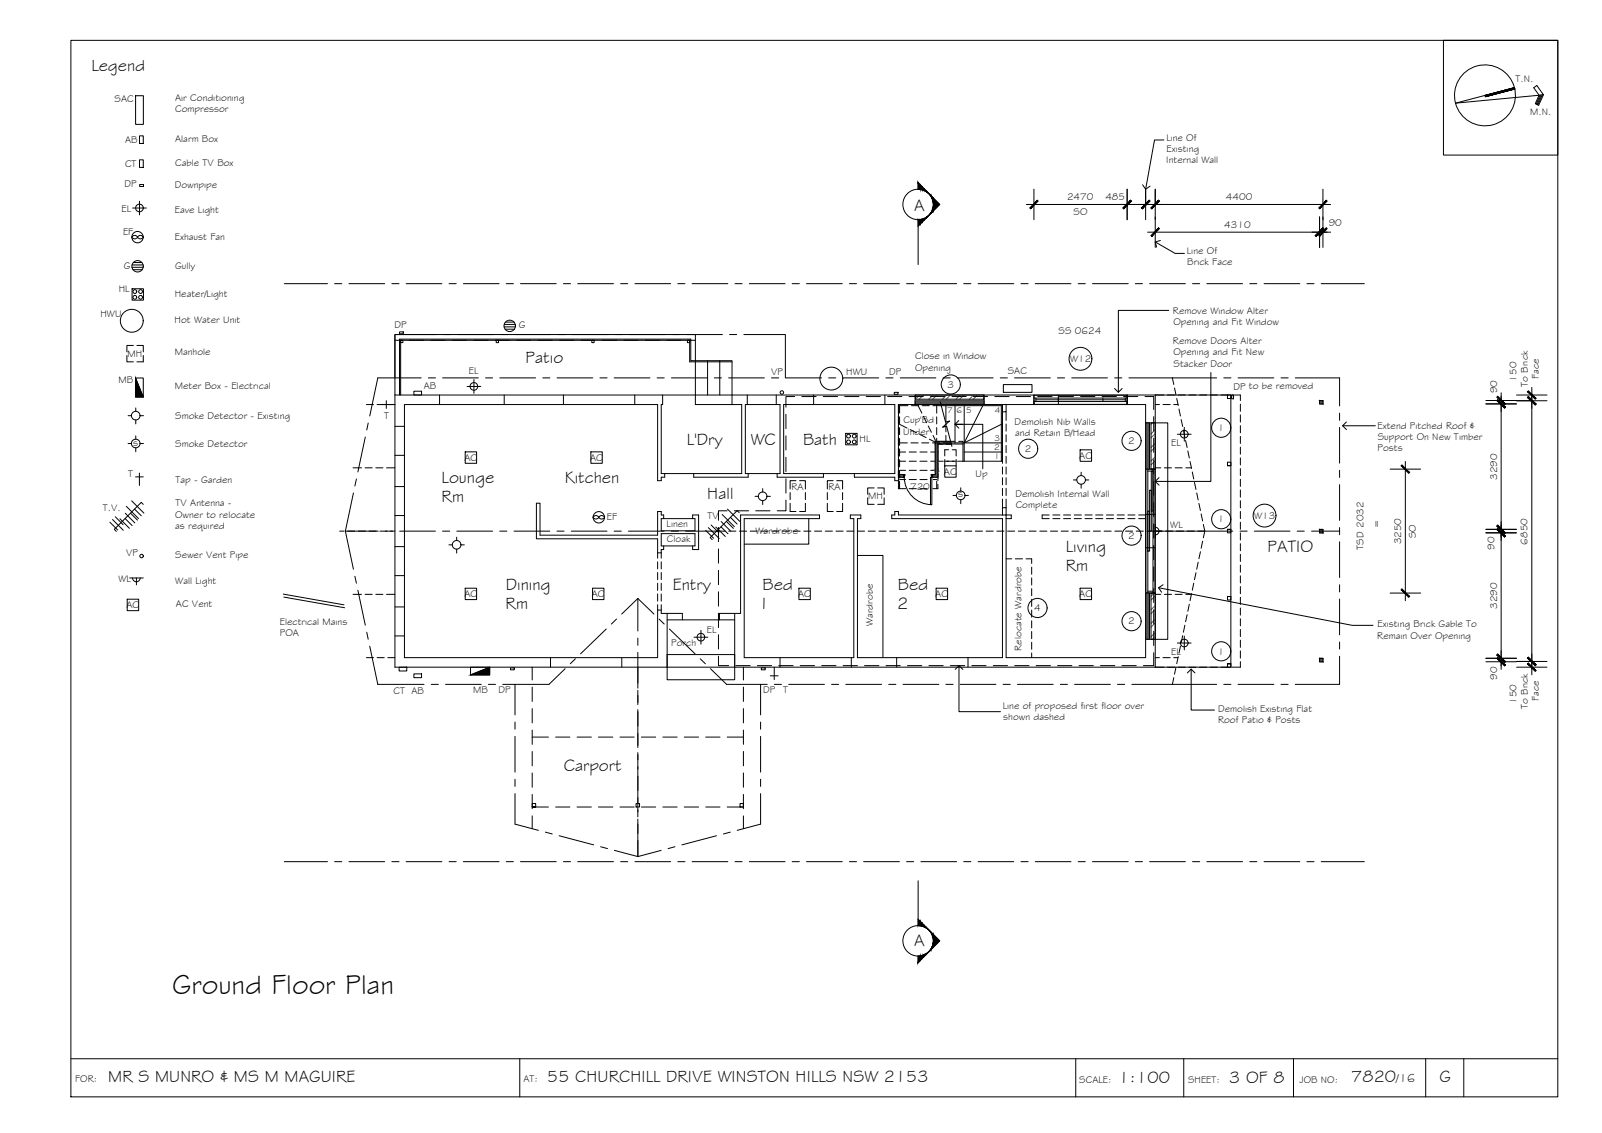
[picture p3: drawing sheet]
<svg xmlns="http://www.w3.org/2000/svg" width="420mm" height="297mm" viewBox="0 0 420 297" stroke-linecap="round" stroke-linejoin="round" font-family="sans-serif">
<g fill="#545454" stroke="#545454" stroke-width=".26">
<path d="M245.6 115.9l.1 .2z"/>
<path d="M346.1 105l.9 .9v-.9zM346.1 105l.9 .9h-.9z"/>
<path d="M346.1 138.8l.9 .9v-.9zM346.1 138.8l.9 .9h-.9z"/>
<path d="M346.1 172.6l.9 .9v-.9zM346.1 172.6l.9 .9h-.9z"/>
<path d="M240 105.1l18.1 1v-1zM240 105.1l18.1 1h-18.1z"/>
<path d="M245.3 115.9l.4 .2-.1-.2zM245.3 115.9l.4 .2h-.4z"/>
<path d="M248.1 115.7l1.3 .2-.1-.2zM248.1 115.7l1.3 .2h-1.3z"/>
<path d="M245.7 115.7l2.4 .2v-.2zM245.7 115.7l2.4 .2h-2.4z"/>
<path d="M245.5 115.7l.2 .2v-.2zM245.5 115.7l.2 .2z"/>
<path d="M245.3 115.7l.3 .2zM245.3 115.7l.3 .2h-.3z"/>
<path d="M248.1 115.9l1.3 .2v-.2zM248.1 115.9l1.3 .2h-1.3z"/>
<path d="M245.7 115.9l2.4 .2v-.2zM245.7 115.9l2.4 .2h-2.4z"/>
<path d="M245.7 116.1l3.8 .3-.1-.3zM245.7 116.1l3.8 .3h-3.8z"/>
<path d="M245.3 116.1l.4 .3v-.3zM245.3 116.1l.4 .3h-.4z"/>
<path d="M245.7 116.4l.3 2.1v-2.1zM245.7 116.4l.3 2.1h-.3z"/>
<path d="M245.3 116.4l.4 2.1v-2.1zM245.3 116.4l.4 2.1h-.4z"/>
<path d="M245.7 118.5l.3 2.4v-2.4zM245.7 118.5l.3 2.4h-.3z"/>
<path d="M245.3 118.5l.4 2.4v-2.4zM245.3 118.5l.4 2.4h-.4z"/>
<path d="M245.7 120.9l.3 2.4v-2.4zM245.7 120.9l.3 2.4h-.3z"/>
<path d="M245.3 120.9l.4 2.4v-2.4zM245.3 120.9l.4 2.4h-.4z"/>
<path d="M245.7 123.3l.3 .1zM245.7 123.3l.3 .1z"/>
<path d="M245.3 123.3l.4 .1zM245.3 123.3l.4 .1z"/>
<path d="M245.7 123.4l.3 1v-1zM245.7 123.4l.3 1h-.3z"/>
<path d="M245.3 123.4l.4 1v-1zM245.3 123.4l.4 1h-.4z"/>
<path d="M235.9 124.4l1.1 .7v-.7zM235.9 124.4l1.1 .7h-1.1z"/>
<path d="M235.6 124.4l.3 .7v-.7zM235.6 124.4l.3 .7h-.3z"/>
<path d="M245.7 124.4l.3 .7v-.7zM245.7 124.4l.3 .7h-.3z"/>
<path d="M244.6 124.4l1.1 .7v-.7zM244.6 124.4l1.1 .7h-1.1z"/>
<path d="M300.5 110.9l1 12.1v-12.1zM300.5 110.9l1 12.1h-1z"/>
<path d="M300.5 155.5l1 12.1v-12.1zM300.5 155.5l1 12.1h-1z"/>
</g>
<g fill="none" stroke="#000" stroke-width=".26">
<path d="M18.6 10.6h390v277h-390zM378.6 10.6h30v30.1h-30zM35.6 25.1h2v7.5h-2zM36.6 35.6h1v2h-1zM305.3 36.7h-2.5l-2.3 12.9v4M397.2 23l-15.5 4 23.1-2.1-1.7-2.5-.8 .6 1.4 2-1 2.2 .8 .4 1.3-2.7M397.3 23.3l-7.7 2.1M404 24.9l-1.1 2.4M404.2 24.9l-1.1 2.5M404.5 24.9l-1.2 2.6M34.8 54.5h3.6M36.6 41.9h1v2h-1z"/>
<path d="M36.6 52.7v3.6M36.6 48.4h1v.5h-1zM240.8 49.6v-1.6l5.7 5.6-5.7 5.7M240.8 57.6v11.8M269.2 53.6h79.8M271.2 49.6v8M295.6 49.6v8M299.7 48.4l.8 1.2 1.1-.8M300.5 49.6v8M303 49.6v15.3M346.1 56.9v8M347 49.6v15.3"/>
<path d="M34.6 70.1h3M34.6 75.7h3v3h-3zM34.6 69.5h2.9M34.8 61.9a.86 .86 0 0 1 1.3 .3 .86 .86 0 0 1-1.5 0zM34.9 70.7h2.4M35 68.8h2.2M36.1 62.2a.86 .86 0 0 1 1.5 0M36.1 62.2a.86 .86 0 0 0 1.5 0M74.6 74.4h11.3M87.8 74.4h1.8M91.5 74.4h9.4M102.8 74.4h1.9"/>
<path d="M106.5 74.4h9.4M117.8 74.4h1.8M121.5 74.4h9.4M132.8 74.4h1.8M136.5 74.4h9.4M147.8 74.4h1.8M151.5 74.4h9.4M162.8 74.4h1.8M166.5 74.4h9.4M177.8 74.4h1.8M181.5 74.4h9.4M192.8 74.4h1.8"/>
<path d="M196.5 74.4h9.4M207.8 74.4h1.8M211.5 74.4h9.4M222.8 74.4h1.8M226.5 74.4h9.4M237.8 74.4h1.8M241.5 74.4h9.4M252.8 74.4h1.8M256.5 74.4h9.4M267.8 74.4h1.8M271.5 74.4h9.4M282.8 74.4h1.8"/>
<path d="M286.5 74.4h9.4M297.8 74.4h1.8M301 60.9h48M301.5 74.4h9.4M303 63.4l5.2 3h2.4M304.3 63l-1.3 .4 .3 1.4M312.8 74.4h1.8M316.5 74.4h9.4M327.8 74.4h1.8M331.5 74.4h9.4M342.8 74.4h1.8M346.5 74.4h11.3"/>
<path d="M33.3 93.2v1.7h1.7M35 90.6h-1.7v1.7M35.5 99.1v5h2.1l-2.1-5h2.1v5M35.9 90.6h1.7v1.7M37.6 93.2v1.7h-1.7M103.6 89.2h78.8M104.8 87h1v.5h-1zM105.1 89.2h.6v.6h-.6zM105.1 89.2v14.4M110.5 99.1h-11.4l-2.1 10M112.3 99.1h1.9M114.5 87.7h-10.9v11.4"/>
<path d="M116.1 99.1h9.4M116.3 87.7h1.9M120.1 87.7h9.4M124.3 99.5v3.6M127.3 99.1h1.9M130.1 89.2h.7v.6h-.7zM131.1 99.1h9.4M131.3 87.7h1.9M132.2 85.7h3M132.3 85.1h2.9M132.5 86.3h2.4M132.6 84.4h2.2"/>
<path d="M135.1 87.7h9.4M142.4 99.1h1.8M146.1 99.1h9.4M146.3 87.7h1.9M150.1 87.7h9.4M155.2 89.2h.6v.6h-.6zM157.3 99.1h1.9M161.1 99.1h9.4M161.3 87.7h1.9M165.1 87.7h9.4M172.3 99.1h1.9M176.1 99.1h9.4"/>
<path d="M176.3 87.7h1.9M180.1 87.7h9.4M180.3 89.2h.6v.6h-.6zM180.9 89.2v5.7h11.1M185.6 94.6v9M187.3 99.1h1.9M188.8 94.6v9M191.1 99.1h9.4M191.3 87.7h1.9M195.1 87.7h10.9v11.4M202.3 99.1h1.9M206.1 99.1h9.4"/>
<path d="M217.3 99.1h1.9M221.1 99.1h9.4M232.3 99.1h1.9M236.1 99.1h9.4M247.3 99.1h1.9M251.1 99.1h9.4M262.3 99.1h1.9M266.1 99.1h9.4M277.3 99.1h1.9M281.1 99.1h9.4M292.3 99.1h1.9M296.1 99.1h23"/>
<path d="M306.5 81.4h-13.2v21.4M307.5 99.1l.4 1.7M317.6 97.7v28.5h-14.6M321 99.1h1.8M324.7 99.1h9.4M336 99.1h1.8M339.7 99.1h11.6v7.3M33.6 116.3h.9M33.6 109h.9M35.6 106.9v1M35.6 110.1v1M35.6 114.3v.9"/>
<path d="M35.6 117.4v1M36.7 109h.9M36.7 116.3h.9M95.8 114.6l-1.9 9.1M96.1 106.1h1.9M96.6 110.9l-.4 1.8M98.9 106.1h4.7M101.3 105v2.1M103.6 103.6v-15.9h78.8v18.4h12.1v18.1h-21.1v-18.1h.4v-2.5M103.6 103.6h219.2v71.3h-219.2zM103.6 111.8h2.5M103.6 119.4h2.5"/>
<path d="M104.8 103.6v-14.7h76.4v5.7h10.8v11.5M108.5 102.6h2.1v1h-2.1zM115.3 103.6v2.5M122 118.5h3v3h-3zM122.5 101.3h3.6M132.2 103.6v2.5M147.8 103.6v2.5M155 118.5h3v3h-3zM166.5 103.6v2.5M195.5 106.1h9.1v18.1h-9.1zM196 103.6v2.5M203.6 103.6v2.5"/>
<path d="M205.5 106.1h29.2v18.1h-29.2zM206.1 108.6v3.8M206.1 114.3v3.7M206.1 119.9v3.7M208.4 104h-2.3v2.8M210.3 104h3.7M213.4 103.6v2.5M215.9 104h3.8M221.5 104h3.8M221.8 113.6h3v3h-3zM227.2 104h3.7M232.1 103.6v2.5"/>
<path d="M232.8 104h3.7M234.5 102.9h1v.5h-1zM235.9 116.1h2.1M235.9 118.5h1.6M235.9 111.2l2 1M235.9 109.3v1.8M235.9 112.1v1.9M235.9 114.9v1.9M235.9 117.7v1.9M238.1 106.4h-2.2v1.9M238.4 104h3.8M238.4 118.5h1.9"/>
<path d="M238.7 112.6l1.7 .9M238.9 116.1h1.9M239 106.4h1.9M240 103.6h18.1v1.1h-18.1zM240 105.1h18.1v1h-18.1zM240 103.6v2.5M240.8 106.4l1 1.9M241.2 113.9l1.7 .8M241.3 118.5h1.8M241.7 116.1h1.9M241.9 106.4h1.8M242.2 109.1l.8 1.7"/>
<path d="M243.4 111.7l.9 1.6M244 104h3.8M244.1 118.5h1.6M244.5 116.1h1.9M244.7 106.4h17.9v14.5M244.7 114.2l1 1.9-2-1M245.7 106.4v1.9M245.7 109.3v1.8M245.7 112.1v1.9M245.7 114.9v1.9M245.7 117.7v1.9M246 116.4v1.2"/>
<path d="M246 118.5v1.9M246 116.4h6.6M246.6 105.3l1.4 5.4 1.1-.3-1.9 1.6 1.1-.3 1.4 5.3M247.4 116.1h15.2M248.1 106.4v6.8M248.1 114.1v2M248.8 117.9h-1v1.6M249.7 104h3.7M249.8 117.9h1v1.6M250.5 115.7h-5.2v8.7h-.7v.7h1.4v-8.7M250.5 106.4v9.7M251.4 115.7h1.2v.7"/>
<path d="M251.5 110.3l-1 .9 1 1M252.5 111.2h-2h7.3v11.7M252.6 116.4v4.5M252.9 106.4v14.5M252.9 118.5h9.7M255.3 104h3.7M257.8 106.4l-4.9 9.7 9.7-4.9M258.1 103.6v2.5M260.9 104h3.8M262.9 106.1v15.4M263.2 100.8h7.5v2.1h-7.5zM263.9 106.1v1.9h-1"/>
<path d="M263.9 108v2.2M263.9 111.2v1.8M263.9 114v1.9M263.9 116.8v1.9M263.9 119.6v1.9M266.5 104h3.8M271.2 105.1v.9h24.4v-.9M271.2 105.3h24.4M271.2 103.6h24.4M271.2 104.4h24.4M271.2 103.6v2.5M271.7 104.4v.9"/>
<path d="M271.7 104.8h23.4M272.2 104h3.7M277.5 104.4v.9M277.6 103.6v2.5M277.8 104h3.7M283.3 117.9h3v3h-3zM283.4 104h3.8M289 104h3.8M289.3 104.4v.9M292.3 101.8l1 1 1-1M294.7 104h3.7M295.1 104.4v.9"/>
<path d="M295.6 103.6v2.5M300.3 104h2.3v3.4M300.5 110.9h1v12.1h-1zM300.5 110.9h2.5M302.6 109.2v3.8M302.6 114.9v3.7M303 110.9h3.3v56.7h-3.3M303 110.9h-1.1v12.1h1.1h-2.5M303 106.1h1.1M303 103.6v71.3M305 106.1h1.9M307.8 106.1h1.2"/>
<path d="M308 101.7l.4 1.9M308.6 104.5l.4 1.8M308.8 113.8h3.6M309.2 107.2l.4 1.9M309.8 110l.4 1.8M310.4 112.7l.4 1.9M310.6 112v3.6M310.9 115.5l.4 1.8M311.5 118.2l.4 1.9M321.9 103.6h.9v.9h-.9zM323 103.6h.5v1h-.5zM323.1 103.6h2.2v1.4"/>
<path d="M325.3 106v1.8M325.3 108.8v1.9M325.3 111.6v1.9M325.3 114.4v1.9M325.3 117.2v1.9M346.1 105v.9h.9v-.9h-.9h.9M351.3 108.3v1.9M351.3 112v9.4M352.1 111.6h8.6M353.1 110.6l-1 1 1 1M389.7 105.9h8M389.7 105h8"/>
<path d="M393.7 103v72.5M397.7 105.1h8M397.7 103.6h8M401.8 101.6v75.3M28.8 136.9l2.1 2.1M29.5 136.2l2.8 2.8M30.2 135.5l2.1 2.1M31.5 136l2.4 2.5M32.8 135.9l1.9 1.9M32.9 134.6l2.5 2.5M33.1 132.7l3.2 3.2M34.2 134.5l1.9 1.9"/>
<path d="M34.5 131.3l3.2 3.2M35.3 133.5l1.7 1.7M35.5 125h2.1M36.6 124v3.3M37.6 132.2l-.6-.5-7 7.1 .5 .5M89.1 139.2h1.1M90.6 139.2h8.6M90.6 139.2l2.1 10M92.6 122.7h2.2M92.7 129.2l-2.1 10M93.5 125.6l-.4 1.8M95.7 122.7h1.9"/>
<path d="M98.6 122.7h1.8M99.6 139.2h4M101.4 122.7h2.2M103.6 127.6h2.5M103.6 135.2h2.5M104.8 139.2h9.4M116.1 139.2h1.8M119.8 139.2h9.4M131.1 139.2h1.8M134.8 139.2h9.4M146.1 139.2h1.8M149.8 139.2h9.4"/>
<path d="M155.7 135.4a.86 .86 0 0 1 1.3 .2 .86 .86 0 0 1-1.5 0zM157 135.6a.86 .86 0 0 1 1.6 0M157 135.6a.86 .86 0 0 0 1.6 0M161.1 139.2h1.8M164.8 139.2h9.4M173.4 136h8.9v3.2h-8.9zM173.4 139.9h8.9v3.2h-8.9zM174.1 136v-1h-.7v-.9h-.9v6.2h-30.9v-8.4h-.9v9.4h31.8v5M174.3 124.2v.9h-.9v.9h-.9v-19.9h-66.4v66.3h66.4v-12.5M176.1 139.2h1.8M179.8 139.2h10.4M181.7 136v-1h1.5v9.1h-1.5v-1"/>
<path d="M181.9 124.2v.9h14.3v-.9M185.1 139.1l2 2M185.8 138.3l2.8 2.9M186.5 137.6l2.1 2.1M187.7 138.2l2.5 2.4M188.4 138.3v3.7M189.1 138.1l1.8 1.8M189.1 136.7l2.5 2.5M189.4 134.9l3.2 3.2M190.5 136.7l1.8 1.8M190.7 133.9h-2.3v2.5M190.8 133.5l3.2 3.2"/>
<path d="M191.1 139.2h1.9M191.6 135.6l1.7 1.8M192.6 133.9h3.7M193.9 134.4l-.6-.5-7 7 .5 .6M193.9 139.2h1.9M196.8 139.2h1.8M198 130.1h.9M198.2 133.9h3.8M199.6 139.2h1.9M200 128.1v.9M200 131.2v1.1M201.2 130.1h.9"/>
<path d="M202.4 139.2h1.8M203.8 124.2v.9h12.2v-.9M205.2 139.2h1.9M206.1 131.1v2.8h-2.3M206.1 125.5v3.8M207.2 131.9v2.2h1.6M207.2 129.1v1.9M208 139.2h1.9M208.8 126h-1.6v2.2M209.7 126h1.5v2.2M210.8 139.2h1.9M211.2 131.9v2.2h-1.5"/>
<path d="M211.2 129.1v1.9M212.1 136v6.7h-16.9M213.6 139.2h1.9M216.4 139.2h1.9M217 131.9v2.2h1.5M217 129.1v1.9M218.5 126h-1.5v2.2M219.3 139.2h1.8M219.4 126h1.6v2.2M221 131.9v2.2h-1.6M221 129.1v1.9M222.1 139.2h1.9"/>
<path d="M224.1 124.2v.9h10.6v.9h.9M224.9 139.2h1.8M227.6 130.5v1.7h1.7M227.7 139.2h1.9M229.3 127.9h-1.7v1.7M230.2 127.9h1.7v1.7M230.5 139.2h1.9M231.9 130.5v1.7h-1.7M233.3 139.2h1.9M235.6 124.4h1.4v.7h-1.4M235.9 120.9h1.6M235.9 125.7h1.6"/>
<path d="M235.9 120.5v1.9M235.9 126.1v2M236.1 139.2h1.9M237 124.4h.3l-.1 .7h-.2zM237.2 125.1a7.2 7.2 0 0 0 7.2 7.2M237.5 128.1h-1.9v-22h64.9v66.3h-36.6v-36.4M237.5 123.3h-1.6v1.9M238.4 120.9h1.9M238.4 123.3h1.9M238.4 125.7h1.9M238.4 128.1h1.9M238.9 139.2h1.9"/>
<path d="M241.3 120.9h1.8M241.3 123.3h1.8M241.3 125.7h1.8M241.3 128.1h1.8M241.8 139.2h1.8M244 125.1h.4v7.2h-.4zM244.1 120.9h1.6M244.1 123.3h1.6v1.9M244.1 125.7h1.6M244.2 124.4h.4v.7h-.2zM244.6 139.2h1.9M245.7 120.5v1.9"/>
<path d="M245.7 126.1v2M246 120.9h1.4M246 121.3v1.9M246 124.1v1.9M246 127v1.1h-1.9M247.4 139.2h1.8M247.8 122.1h3v3h-3zM247.8 120.9h3M247.8 120.5v1.6M249.9 129.9h.9M250.2 139.2h1.9M250.8 120.5v1.6"/>
<path d="M251.1 120.9h11.8M252 127.9v.9M252 131v1.1M253 139.2h1.9M253.1 129.9h.9M255.8 139.2h1.9M258.6 139.2h1.9M261.4 139.2h1.9M262.9 130.8v2.3h1M262.9 135h1v1M262.9 135h-27.3v-.9h-.9v.9h-.8v1h29v36.4h-38v-36.4h.9v-1h-2.8v1h.9v36.4h-28.7v-36.4h19.7v-1h-20.7v25.8h-5.5v1.7M262.9 122.4v1.9"/>
<path d="M262.9 125.2v1.9M262.9 128v1.9M262.9 133.1v1.9M263.9 130.8v4.2h1.3v1h-1.3M263.9 122.4v1.9M263.9 125.2v1.9M263.9 128v1.9M264.3 139.2h1.8M267.1 139.2h1.8M269.9 139.2h1.8M272.7 139.2h1.9M275.2 135h-1.9v1h1.9"/>
<path d="M275.5 139.2h1.9M276.1 136h1.9M276.1 135h1.9M278.3 139.2h1.9M278.9 136h1.9M278.9 135h1.9M281.1 139.2h1.9M281.5 125.8h.9M281.7 136h1.9M281.7 135h1.9M283.6 123.8v.9M283.6 127v1"/>
<path d="M283.9 139.2h1.9M284.6 136h1.8M284.6 135h1.8M284.7 125.8h.9M286.8 139.2h1.8M287.4 136h1.8M287.4 135h1.8M289.6 139.2h1.8M290.2 136h1.9M290.2 135h1.9M292.4 139.2h1.8M293 136h1.9"/>
<path d="M293 135h1.9M295.2 139.2h1.9M295.8 136h1.9M295.8 135h1.9M298 139.2h1.9M298.6 136h1.9M298.6 135h1.9M300.5 134.9h2.5M300.5 123v32.5M300.8 139.2h22.5M301 134h.5v10.5h-.5zM301 123.5h1.4"/>
<path d="M301 123v32.5M301.5 128.5h.4v10.7h-.4zM301.9 123.5h.5v10.5h-.5zM302.4 123v32.5M302.6 120.5v3.7M302.6 126.1v3.8M302.6 131.7v3.8M302.6 137.4v3.7M302.9 123v32.5M303 138.2a1.01 1.01 0 0 1 1 1 1.01 1.01 0 0 1-1 1M303 122.7h1.4M304 125.2l-1 1 1 1"/>
<path d="M305.4 122.7h1.9M308.2 122.7h1.9M311 122.7h1.5M312.1 121l.4 1.8M312.7 123.7l.4 1.9M313.3 126.5l.4 1.8M313.9 129.2l.3 1.9M314.4 132l.4 1.8M315 134.7l.4 1.9M315.6 137.5l.4 1.7-.4 1.8M321.9 138.8v.9h.9v-.9h-.9h.9M321.9 122.1v-.9h.9v.9h-.9h.9"/>
<path d="M325.2 139.2h1.9M325.3 120v1.9M325.3 122.8v1.9M325.3 125.6v1.9M325.3 128.5v1.8M325.3 131.3v1.9M325.3 134.1v1.9M325.3 136.9v1.9M325.3 139.7v1.9M329 139.2h9.3M340.2 139.2h1.9M344 139.2h7.3"/>
<path d="M346.1 138.8v.9h.9v-.9h-.9h.9M351.3 123.3v1.9M351.3 127.1v9.3M351.3 138.3v1.9M364.6 123h8M368.6 121v36.5M389.7 139.7h8M389.7 138.8h8M33.4 157.1h3v3h-3zM34 151.5h3.6M34.8 151.5a1.01 1.01 0 0 0 1 1 1.01 1.01 0 0 0 1-1M35.8 151.5v1.8"/>
<path d="M74.3 155.8l15.9 2.8M74.5 156.5l15.9 2.8M92.6 155.8h2.2M93.1 151.1l.4 1.8M93.9 154.7l1.9 9.2M95.7 155.8h1.9M98.6 155.8h1.8M101.4 155.8h2.2M103.6 159.1h2.5M103.6 143.3h2.5M103.6 150.9h2.5M117.7 142.8h.9"/>
<path d="M119.8 140.8v.9M119.8 144v1M120.9 142.8h.9M122 154.2h3v3h-3zM155.4 154.2h3v3h-3zM167.3 156.9v8.5M167.3 156.9l-4.2 4.1M167.3 156.9l4.2 4.1M172.5 158.5v1.4h.9M172.5 147.3v1.9M172.5 150.1v1.9M172.5 152.9v1.9"/>
<path d="M172.5 155.7v1.9M172.5 144.9h.9M173.4 158.5v2.3h5.6v1.7M173.4 147.3v1.9M173.4 150.1v1.9M173.4 152.9v1.9M173.4 155.7v1.9M174.1 143.1v1h-.7v2.2M188.4 143.9v3.8M188.4 149.5v3.8M188.4 155.1v3.8M209.5 154.2h3v3h-3z"/>
<path d="M224.9 145.6h6.7v26.8M245.5 154.2h3v3h-3zM263.9 146.5h1.5M266.3 146.5h1.9M269.1 146.5h1.5v1.2M270.6 148.7v1.9M270.6 151.5v1.9M270.6 154.3v1.9M270.6 157.1v1.9M270.6 159.9v1.9M283.3 154.2h3v3h-3zM300.5 155.5h1v12.1h-1z"/>
<path d="M300.5 155.5h2.5h-1.1v12.1h1.1M300.5 143.6h2.5M301 155h1.4M302.6 143v3.7M302.6 148.6v3.8M302.6 154.2v3.8M302.6 159.9v3.7M303 155.8h1.4M303.9 154.1l50.8 9.8h5.4M305 153.3l-1.1 .8 .8 1.2M305.4 155.8h1.9M308.2 155.8h1.9"/>
<path d="M311 155.8h1.5M311.9 158.4l-.4 1.8M312.5 155.7l-.4 1.8M313.1 152.9l-.4 1.8M313.7 150.1l-.4 1.9M314.2 147.4l-.3 1.8M314.8 144.6l-.4 1.9M315.4 141.9l-.4 1.8M321.9 156.4v.9h.9v-.9h-.9h.9M325.3 142.5v1.9M325.3 145.3v1.9M325.3 148.1v1.9"/>
<path d="M325.3 151v1.8M325.3 153.8v1.9M325.3 156.6v1.9M325.3 159.4v1.9M351.3 142v9.4M351.3 153.3v1.9M351.3 157v9.4M364.6 155.5h8M96.1 172.4h1.9M96.2 165.7l.4 1.9M97 169.4l2.1 10h12.1M98.9 172.4h1.9"/>
<path d="M101.7 172.4h1.9M103.6 166.7h2.5M104.7 174.9h2v1h-2zM108.5 176.7h2.1v1h-2.1zM113.1 179.4h1.9M116.8 179.4h9.4M128.1 179.4h1.9M128.4 174.9h-5v2l5-2v2h-5M133.9 175.1h1v.5h-1zM135.1 179.4v8M139.6 174.9v3.4M144.4 172.4v2.5"/>
<path d="M148.2 175.3l-4.2 4.1h-12.1M150.9 172.7l-1.3 1.3M159 164.9l-6.7 6.5M161.7 162.3l-1.4 1.3M163.1 172.4v2.5M167.3 167.3v1.9M167.3 171v9.4M172.9 162.3l1.3 1.3M175 171.6h17.7v6.6h-17.7zM175 162.5h17.7M175 160.8v14.1M175.6 164.9l6.7 6.5"/>
<path d="M182 167.1h3.6M183.6 172.7l1.4 1.3M183.8 165.3v3.6M186.3 175.3l4.3 4.1h10.6M188.4 172v2.5h2.7M188.4 160.8v3.7M188.4 166.4v3.8M192.7 160.8v14.1M193 174.5h3.8M195 174.9v3.4M198.6 174.5h3.8M199.5 179.4v8"/>
<path d="M199.7 175.1h1v.5h-1zM202 177.2h2.1M203.1 174.9v3.3M203.1 179.4h1.9M204.2 174.5h3.8M204.6 172.4v2.5M206.8 179.4h9.4M209.9 174.5h3.7M215.5 174.5h3.8M218.1 179.4h1.9M221.1 174.5h3.8M221.8 179.4h9.4"/>
<path d="M223.3 172.4v2.5M226.7 174.5h3.8M232.4 174.5h3.7M233.1 179.4h1.9M235.2 172.4v2.5M236.8 179.4h9.4M238 174.5h3.8M243.6 174.5h3.8M248.1 179.4h1.9M249.2 174.5h3.8M250.5 175.5l1-1 1 1M251.5 174.5v12.1h10.9"/>
<path d="M251.8 179.4h9.4M253.9 172.4v2.5M254.9 174.5h3.7M260.5 174.5h3.8M263.1 179.4h1.9M266.1 174.5h3.8M266.8 179.4h9.4M270.6 162.7v1.9M270.6 165.6v1.8M270.6 168.4v1.8M270.6 171.2v1.2M271.7 174.5h3.8"/>
<path d="M277.4 174.5h3.7M278.1 179.4h1.9M281.8 179.4h9.4M283 174.5h3.8M288.6 174.5h3.8M293.1 179.4h1.9M294.2 174.5h3.8M296.8 179.4h22.3M300.5 167.6h2.5M302.6 165.5v3.7M302.6 171.1v3.4h-2.7M303 172.4h1.1"/>
<path d="M305 172.4h1.9M307.8 172.4h1.2M307.9 177.7l-.4 1.7M308.4 174.9l-.4 1.9M308.8 168.6h3.6M309 172.2l-.4 1.8M309.6 169.4l-.4 1.9M310.2 166.7l-.4 1.8M310.6 166.8v3.6M310.8 163.9l-.4 1.8M311.3 161.2l-.4 1.8M311.4 176.4l1-1 1 1"/>
<path d="M312.4 175.4v10.8h6.1M321 179.4h1.8M321.9 174v.9h.9v-.9h-.9h.9M324.7 179.4h9.4M325.3 173.5v1.4h-2.2M325.3 162.2v1.9M325.3 165v1.9M325.3 167.8v1.9M325.3 170.6v1.9M336 179.4h1.8M346.1 172.6v.9h.9v-.9h-.9h.9M351.3 172.1v7.3h-11.6"/>
<path d="M351.3 168.3v1.9M389.7 173.5h8M389.7 172.6h8M397.7 174.9h8M397.7 173.4h8M135.1 189.3v1.9M135.1 193.1v9.3M139.6 180.1v3.8M139.6 185.8v3.7M139.6 191.4v3.7M139.6 197v3.8M139.6 193.2h4.2"/>
<path d="M145.7 193.2h3.8M151.3 193.2h3.8M157 193.2h3.7M162.6 193.2h3.7M167.3 181v3.7M167.3 186v10M167.3 197.3v16.9M168.2 193.2h3.8M173.8 193.2h3.8M179.5 193.2h3.7M185.1 193.2h3.7M190.7 193.2h4.3"/>
<path d="M195 180.1v3.8M195 185.8v3.7M195 191.4v3.7M195 197v3.8M199.5 189.3v1.9M199.5 193.1v9.3M135.1 204.3v1.9M135.1 208.1v8l6.1 1.6M139.6 211.6h.9v-.9h-.9v.9h4.2M139.6 202.6v3.8M139.6 208.3v3.7M139.6 213.9v3.3"/>
<path d="M143 218.2l1.8 .4M145.7 211.6h3.8M146.6 219.1l9.1 2.4M151.3 211.6h3.8M157 211.6h3.7M162.6 211.6h3.7M166.8 210.7h.9v.9h-.9zM167.3 214.7v9.9M168.2 211.6h3.8M173.8 211.6h3.8M179.5 211.6h3.7M185.1 211.6h3.7"/>
<path d="M187.9 219.1l-9.1 2.4M190.7 211.6h4.3M191.5 218.2l-1.8 .4M194.1 210.7h.9v.9h-.9zM195 202.6v3.8M195 208.3v3.7M195 213.9v3.3M199.5 204.3v1.9M199.5 208.1v8l-6.2 1.6M74.6 225.9h11.3M87.8 225.9h1.8M91.5 225.9h9.4"/>
<path d="M102.8 225.9h1.9M106.5 225.9h9.4M117.8 225.9h1.8M121.5 225.9h9.4M132.8 225.9h1.8M136.5 225.9h9.4M147.8 225.9h1.8M151.5 225.9h9.4M157.5 222l1.8 .5M161.1 222.9l6.2 1.7M162.8 225.9h1.8M166.5 225.9h9.4"/>
<path d="M173.4 222.9l-6.1 1.7M177 222l-1.8 .5M177.8 225.9h1.8M181.5 225.9h9.4M192.8 225.9h1.8M196.5 225.9h9.4M207.8 225.9h1.8M211.5 225.9h9.4M222.8 225.9h1.8M226.5 225.9h9.4M237.8 225.9h1.8M240.8 230.9v11.8"/>
<path d="M241.5 225.9h9.4M252.8 225.9h1.8M256.5 225.9h9.4M267.8 225.9h1.8M271.5 225.9h9.4M282.8 225.9h1.8M286.5 225.9h9.4M297.8 225.9h1.8M301.5 225.9h9.4M312.8 225.9h1.8M316.5 225.9h9.4M327.8 225.9h1.8"/>
<path d="M331.5 225.9h9.4M342.8 225.9h1.8M346.5 225.9h11.3M240.8 241l5.7 5.7-5.7 5.6v-1.6M18.6 277.6h390M136.3 277.6v10M282.1 277.6v10M310.5 277.6v10M339.2 277.6v10M373.9 277.6v10M383.9 277.6v10"/>
<circle cx="389.5" cy="25" r="8"/>
<circle cx="36.6" cy="54.5" r="1.01"/>
<circle cx="240.8" cy="53.6" r="4"/>
<circle cx="35.4" cy="76.4" r=".5"/>
<circle cx="35.4" cy="77.9" r=".5"/>
<circle cx="36.1" cy="62.2" r="1.49"/>
<circle cx="36.1" cy="69.8" r="1.49"/>
<circle cx="36.9" cy="77.9" r=".5"/>
<circle cx="36.9" cy="76.4" r=".5"/>
<circle cx="34.6" cy="84.1" r="3"/>
<circle cx="133.7" cy="85.4" r="1.49"/>
<circle cx="218" cy="99.3" r="3"/>
<circle cx="283.4" cy="94.1" r="3"/>
<circle cx="35.6" cy="109" r="1.13"/>
<circle cx="35.6" cy="116.3" r="1.13"/>
<circle cx="124.3" cy="101.3" r="1.01"/>
<circle cx="205.1" cy="102.9" r=".46"/>
<circle cx="222.5" cy="114.3" r=".5"/>
<circle cx="222.5" cy="115.8" r=".5"/>
<circle cx="224" cy="114.3" r=".5"/>
<circle cx="224" cy="115.8" r=".5"/>
<circle cx="249.4" cy="100.8" r="2.51"/>
<circle cx="269.7" cy="117.6" r="2.51"/>
<circle cx="296.8" cy="115.6" r="2.51"/>
<circle cx="310.6" cy="113.8" r="1.01"/>
<circle cx="320.3" cy="112.1" r="2.51"/>
<circle cx="157.1" cy="135.6" r="1.49"/>
<circle cx="200" cy="130.1" r="1.13"/>
<circle cx="252" cy="129.9" r="1.13"/>
<circle cx="283.5" cy="125.8" r="1.13"/>
<circle cx="320.3" cy="136.1" r="2.51"/>
<circle cx="331.7" cy="135.2" r="3"/>
<circle cx="37.1" cy="145.8" r=".46"/>
<circle cx="119.8" cy="142.8" r="1.13"/>
<circle cx="272.1" cy="159.4" r="2.51"/>
<circle cx="296.8" cy="140.4" r="2.51"/>
<circle cx="183.8" cy="167.1" r="1.01"/>
<circle cx="296.8" cy="162.9" r="2.51"/>
<circle cx="310.6" cy="168.6" r="1.01"/>
<circle cx="320.3" cy="170.8" r="2.51"/>
<circle cx="240.8" cy="246.7" r="4"/>
</g>
<g fill="#000" stroke="#000" stroke-width=".26">
<path d="M389.5 25l7.7-2zM389.5 25.1l7.7-2.1 .1 .3zM243.2 56.8l.4-.4zM243.2 50.4l.4 .4zM244 56l-.4 .4zM244 51.2l.3 .5zM244.8 52l1.7 1.6-1.7 1.7zM35.5 99.1l2.1 5h-2.1zM123.4 176.9l5-2v2zM243.2 243.5l.4 .3zM243.2 249.8l.4-.3zM243.6 243.8l.4 .5z"/>
<path d="M244.3 248.6l-.3 .5zM244.8 245l1.7 1.7-1.7 1.6z"/>
<path d="M389.5 25.1l.1 .3 7.7-2.1zM389.6 25.4l7.7-2.1z"/>
<path d="M240.8 48l.5 .5v1.1zM240.8 48v1.6h.5z"/>
<path d="M240.8 57.6h.5v1.2zM240.8 57.6v1.7l.5-.5z"/>
<path d="M241.3 48.5l.5 .5v.8zM241.3 48.5v1.1l.5 .2z"/>
<path d="M241.3 57.6l.5-.1v.7zM241.3 57.6v1.2l.5-.6z"/>
<path d="M241.8 49l.5 .5v.4zM241.8 49v.8l.5 .1z"/>
<path d="M241.8 57.5l.5-.2v.4zM241.8 57.5v.7l.5-.5z"/>
<path d="M242.3 49.5l.5 .7zM242.3 49.5v.4l.5 .3z"/>
<path d="M242.3 57.3l.5-.2v.2zM242.3 57.3v.4l.5-.4z"/>
<path d="M242.8 50l.4 .4zM242.8 50l.4 .4z"/>
<path d="M242.8 57.1l.4-.3zM242.8 57.1v.2l.4-.5z"/>
<path d="M244 51.2l.3 .5zM243.6 50.8l.4 .4z"/>
<path d="M244.3 55.5l-.3 .5zM244 56l.3-.2z"/>
<path d="M244.3 51.5l.2 .2v.5zM244.3 51.5l.2 .7z"/>
<path d="M244.5 55v.5h-.2zM244.3 55.5v.3l.2-.3z"/>
<path d="M244.5 51.7l.2 .2v.9zM244.5 51.7l.2 1.1z"/>
<path d="M244.7 54.5v.9l-.2-.4zM244.5 55v.5l.2-.1z"/>
<path d="M244.7 51.9l.1 1.4zM244.7 51.9l.1 1.4z"/>
<path d="M244.8 53.9v1.4zM244.7 54.5v.9z"/>
<path d="M272.1 52.5l-1.8 2.2 2-2zM272.1 52.5l-1.8 2.2-.2-.2z"/>
<path d="M294.5 54.5l.2 .2 1.8-2.2zM296.5 52.5l.2 .2-2 2z"/>
<path d="M296.5 52.5l-1.8 2.2 2-2zM296.5 52.5l-1.8 2.2-.2-.2z"/>
<path d="M299.4 54.5l.2 .2 1.8-2.2zM301.4 52.5l.2 .2-2 2z"/>
<path d="M301.4 52.5l-1.8 2.2 2-2zM299.4 54.5l2-2-1.8 2.2z"/>
<path d="M301.9 54.5l.2 .2 1.8-2.2zM303.9 52.5l.2 .2-2 2z"/>
<path d="M303.9 59.7l-1.8 2.3 2-2zM303.9 59.7l-1.8 2.3-.2-.2z"/>
<path d="M303.9 52.5l-1.8 2.2 2-2zM303.9 52.5l-1.8 2.2-.2-.2z"/>
<path d="M347.9 52.5l-2 2 .2 .2zM347.9 52.5l.2 .2-2 2z"/>
<path d="M347.9 59.7l-1.8 2.3 2-2zM347.9 59.7l-1.8 2.3-.2-.2z"/>
<path d="M345 61.8l.2 .2 1.8-2.3zM347 59.7l.2 .3-2 2z"/>
<path d="M345 61.8l.2 .2 1.8-2.3zM347 59.7l.2 .3-2 2z"/>
<path d="M392.8 103.9l-.2 .2 2.2 1.8zM392.6 104.1l2.2 1.8-.2 .2z"/>
<path d="M392.6 105l2 2 .2-.2zM392.6 105l.2-.2 2 2z"/>
<path d="M392.6 105l2 2 .2-.2zM392.6 105l.2-.2 2 2z"/>
<path d="M400.6 102.7l2.3 1.8-2.1-2zM400.6 102.7l2.3 1.8-.3 .2z"/>
<path d="M400.6 104.2l2 2 .3-.2zM400.6 104.2l.2-.2 2.1 2z"/>
<path d="M400.6 104.2l2 2 .3-.2zM400.6 104.2l.2-.2 2.1 2z"/>
<path d="M367.5 122.1l2 2 .2-.2zM367.5 122.1l.2-.2 2 2z"/>
<path d="M392.8 137.7l-.2 .2 2.2 1.8zM392.6 137.9l2.2 1.8-.2 .2z"/>
<path d="M392.8 137.7l-.2 .2 2.2 1.8zM392.6 137.9l2.2 1.8-.2 .2z"/>
<path d="M367.7 154.4l-.2 .2 2.2 1.8zM367.5 154.6l2.2 1.8-.2 .2z"/>
<path d="M392.6 138.8l2 2 .2-.2zM392.8 138.6l2 2-2.2-1.8z"/>
<path d="M392.6 138.8l2 2 .2-.2zM392.8 138.6l2 2-2.2-1.8z"/>
<path d="M392.8 171.5l-.2 .2 2.2 1.8zM392.6 171.7l2.2 1.8-.2 .2z"/>
<path d="M392.8 171.5l-.2 .2 2.2 1.8zM392.6 171.7l2.2 1.8-.2 .2z"/>
<path d="M392.6 172.6l2 2 .2-.2zM392.6 172.6l.2-.2 2 2z"/>
<path d="M400.8 172.3l-.2 .2 2.3 1.8zM400.6 172.5l2.3 1.8-.3 .2z"/>
<path d="M400.8 172.3l-.2 .2 2.3 1.8zM400.6 172.5l2.3 1.8-.3 .2z"/>
<path d="M400.6 174l2 2 .3-.2zM400.6 174l.2-.2 2.1 2z"/>
<path d="M241.3 250.6l-.5 1.7 .5-.5zM240.8 250.7l.5-.1-.5 1.7z"/>
<path d="M241.3 241.5l-.5 1.2h.5zM240.8 241l.5 .5-.5 1.2z"/>
<path d="M241.8 250.5l-.5 1.3 .5-.5zM241.3 250.6l.5-.1-.5 1.3z"/>
<path d="M241.8 242l-.5 .7 .5 .1zM241.3 241.5l.5 .5-.5 .7z"/>
<path d="M242.3 250.4l-.5 .9 .5-.5zM241.8 250.5l.5-.1-.5 .9z"/>
<path d="M241.8 242.8l.5 .2v-.5zM241.8 242l.5 .5-.5 .3z"/>
<path d="M242.8 250.1l-.5 .7zM242.3 250.4l.5-.3-.5 .7z"/>
<path d="M242.3 243l.5 .2v-.2zM242.3 242.5l.5 .5h-.5z"/>
<path d="M243.2 249.8l-.4 .5zM242.8 250.1l.4-.3-.4 .5z"/>
<path d="M242.8 243.2l.4 .3zM242.8 243l.4 .5-.4-.3z"/>
<path d="M244.3 248.6l-.3 .5zM244 249.1l-.4 .4z"/>
<path d="M244 244.3l.3 .4v-.2zM244 244.2l.3 .3z"/>
<path d="M244.5 248.1l-.2 .7 .2-.2zM244.5 248.1l-.2 .7z"/>
<path d="M244.3 244.7l.2 .6v-.5zM244.3 244.5l.2 .3-.2-.1z"/>
<path d="M244.7 247.5l-.2 1.1 .2-.2zM244.7 247.5l-.2 1.1z"/>
<path d="M244.7 244.9l-.2 .4 .2 .5zM244.5 244.8l.2 .1-.2 .4z"/>
<path d="M244.8 246.9l-.1 1.5zM244.8 246.9l-.1 1.5z"/>
<path d="M244.8 245v1.4zM244.7 244.9v.9z"/>
</g>
<g fill="none" stroke="#545454" stroke-width=".26">
<path d="M241.2 103.6l-1.1 1.1M242.2 103.6l-1.1 1.1M244.7 103.6l-1.1 1.1M245.7 103.6l-1.1 1.1M248.2 103.6l-1.1 1.1M249.2 103.6l-1.1 1.1M251.8 103.6l-1.1 1.1M252.8 103.6l-1.1 1.1M255.3 103.6l-1.1 1.1M256.3 103.6l-1.1 1.1M258.1 104.4l-.3 .3M302.2 110.9l-.3 .3"/>
<path d="M303 112.7l-1.1 1.1M303 116.2l-1.1 1.1M303 119.8l-1.1 1.1M303 113.7l-1.1 1.1M303 117.2l-1.1 1.1M303 120.8l-1.1 1.1M302.7 155.5l-.8 .8M303 158.8l-1.1 1.1M303 156.2l-1.1 1.1M303 159.8l-1.1 1.1M303 162.3l-1.1 1.1M303 165.9l-1.1 1.1"/>
<path d="M303 163.3l-1.1 1.1M303 166.9l-.8 .7"/>
</g>
<path d="M244 125.1h.4l-.4 7.2zM244.4 125.1l-.4 7.2h.4z" fill="#fff" stroke="#fff" stroke-width=".26"/>
<path d="M244 125.1h.4v7.2h-.4z" fill="none" stroke="#fff" stroke-width=".26"/>
<text font-size="7.5" x="45.1" y="260.5">Ground Floor Plan</text>
<g font-size="4.5">
<text x="24" y="18.6">Legend</text>
<text x="239.7" y="55.3">A</text>
<text x="137.9" y="95.1">Patio</text>
<text x="180.2" y="116.7">L'Dry</text>
<text x="196.9" y="116.7">WC</text>
<text x="210.6" y="116.6">Bath</text>
<text x="115.8" y="126.7">Lounge</text>
<text x="115.8" y="131.7">Rm</text>
<text x="148.1" y="126.7">Kitchen</text>
<text x="185.5" y="130.9">Hall</text>
<text x="279.5" y="144.6">Living</text>
<text x="279.5" y="149.6">Rm</text>
<text x="332.5" y="144.7">PATIO</text>
<text x="132.6" y="154.8">Dining</text>
<text x="176.4" y="154.8">Entry</text>
<text x="200" y="154.8">Bed</text>
<text x="235.5" y="154.8">Bed</text>
<text x="132.6" y="159.8">Rm</text>
<text x="198.9" y="159.8">1</text>
<text x="235.3" y="159.8">2</text>
<text x="147.8" y="202.3">Carport</text>
<text x="239.7" y="248.1">A</text>
<text x="28.4" y="283.6">MR S MUNRO &amp; MS M MAGUIRE</text>
<text x="143.5" y="283.6">55 CHURCHILL DRIVE WINSTON HILLS NSW 2153</text>
<text x="293.3" y="283.9">1:100</text>
<text x="322.3" y="283.9">3 OF 8</text>
<text x="354.4" y="283.8">7820</text>
<text x="377.5" y="283.8">G</text>
</g>
<text font-size="3.2" x="366.2" y="283.8">/16</text>
<g font-size="2.6">
<text x="397.5" y="21.6">T.N.</text>
<text x="30.1" y="26.8">SAC</text>
<text x="45.9" y="29.4">Compressor</text>
<text x="45.9" y="26.5">Air Conditioning</text>
<text x="401.3" y="30.2">M.N.</text>
<text x="32.8" y="37.5">AB</text>
<text x="45.9" y="37.4">Alarm Box</text>
<text x="305.9" y="36.9">Line Of</text>
<text x="305.9" y="39.8">Existing</text>
<text x="32.8" y="43.8">CT</text>
<text x="45.9" y="43.6">Cable TV Box</text>
<text x="305.9" y="42.7">Internal Wall</text>
<text x="32.6" y="49.1">DP</text>
<text x="45.8" y="49.4">Downpipe</text>
<text x="279.9" y="52.5">2470</text>
<text x="289.9" y="52.5">485</text>
<text x="321.5" y="52.5">4400</text>
<text x="31.9" y="55.5">EL</text>
<text x="45.9" y="55.8">Eave Light</text>
<text x="281.6" y="56.4">SO</text>
<text x="321.1" y="59.8">4310</text>
<text x="348.5" y="59.4">90</text>
<text x="32.3" y="61.7">EF</text>
<text x="45.9" y="62.9">Exhaust Fan</text>
<text x="32.5" y="70.6">G</text>
<text x="45.9" y="70.5">Gully</text>
<text x="311.3" y="66.6">Line Of</text>
<text x="311.4" y="69.6">Brick Face</text>
<text x="31.1" y="76.5">HL</text>
<text x="45.8" y="77.8">Heater/Light</text>
<text x="26.3" y="83.1">HWU</text>
<text x="307.6" y="82.2">Remove Window Alter</text>
<text x="45.8" y="84.7">Hot Water Unit</text>
<text x="103.4" y="86.1">DP</text>
<text x="136.1" y="86">G</text>
<text x="277.6" y="87.5">SS 0624</text>
<text x="307.7" y="85.2">Opening and Fit Window</text>
<text x="33.4" y="93.5">MH</text>
<text x="45.8" y="93.1">Manhole</text>
<text x="240" y="94.2">Close in Window</text>
<text x="280.6" y="94.9">W12</text>
<text x="307.6" y="90.2">Remove Doors Alter</text>
<text x="307.7" y="93.1">Opening and Fit New</text>
<text x="31" y="100.3">MB</text>
<text x="45.8" y="101.9">Meter Box - Electrical</text>
<text x="123" y="98.1">EL</text>
<text x="202.2" y="98.3">VP</text>
<text x="221.9" y="98.2">HWU</text>
<text x="233.2" y="98.3">DP</text>
<text x="240" y="97.1">Opening</text>
<text x="248.5" y="101.7">3</text>
<text x="264.3" y="98">SAC</text>
<text x="307.8" y="96.1">Stacker Door</text>
<text x="397.7" y="100.1" transform="rotate(-90 397.7 100.1)">150</text>
<text x="400.7" y="101.4" transform="rotate(-90 400.7 101.4)">To Brick</text>
<text x="403.6" y="99.3" transform="rotate(-90 403.6 99.3)">Face</text>
<text x="111.1" y="102.1">AB</text>
<text x="323.5" y="102.2">DP to be removed</text>
<text x="392.6" y="103.1" transform="rotate(-90 392.6 103.1)">90</text>
<text x="45.9" y="109.8">Smoke Detector - Existing</text>
<text x="100.7" y="109.9">T</text>
<text x="236.9" y="113.9">Under</text>
<text x="236.9" y="111">Cup'Bd</text>
<text x="266.1" y="111.4">Demolish Nib Walls</text>
<text x="319.4" y="113">1</text>
<text x="361.3" y="112.4">Extend Pitched Roof &amp;</text>
<text x="34.9" y="116.8">s</text>
<text x="46" y="117.2">Smoke Detector</text>
<text x="225.4" y="116">HL</text>
<text x="266.2" y="114.3">and Retain B/Head</text>
<text x="268.8" y="118.5">2</text>
<text x="295.9" y="116.4">2</text>
<text x="307.2" y="117">EL</text>
<text x="361.3" y="118.3">Posts</text>
<text x="361.3" y="115.4">Support On New Timber</text>
<text x="33.6" y="125">T</text>
<text x="121.8" y="120.8">AC</text>
<text x="154.8" y="120.8">AC</text>
<text x="247.6" y="124.5">AC</text>
<text x="255.8" y="124.9">Up</text>
<text x="283.1" y="120.3">AC</text>
<text x="392.6" y="125.8" transform="rotate(-90 392.6 125.8)">3290</text>
<text x="46" y="126.7">Tap - Garden</text>
<text x="207.6" y="128.4">RA</text>
<text x="217.3" y="128.4">RA</text>
<text x="227.7" y="130.8">MH</text>
<text x="238.7" y="128.4">720</text>
<text x="251.3" y="130.4">s</text>
<text x="266.3" y="130.3">Demolish Internal Wall</text>
<text x="27" y="133.9">T.V.</text>
<text x="45.9" y="135.7">Owner to relocate</text>
<text x="46" y="132.8">TV Antenna -</text>
<text x="159.2" y="136.5">EF</text>
<text x="185.6" y="136">TV</text>
<text x="266.4" y="133.3">Complete</text>
<text x="319.4" y="137">1</text>
<text x="328.9" y="136">W13</text>
<text x="46" y="138.6">as required</text>
<text x="174.8" y="138.2">Linen</text>
<text x="174.9" y="142.1">Cloak</text>
<text x="198.1" y="140.1">Wardrobe</text>
<text x="295.9" y="141.3">2</text>
<text x="306.9" y="138.4">WL</text>
<text x="361.9" y="138.3" transform="rotate(-90 361.9 138.3)">=</text>
<text x="367.5" y="142.7" transform="rotate(-90 367.5 142.7)">3250</text>
<text x="371.3" y="141.1" transform="rotate(-90 371.3 141.1)">SO</text>
<text x="400.6" y="142.8" transform="rotate(-90 400.6 142.8)">6850</text>
<text x="33.1" y="145.7">VP</text>
<text x="45.9" y="146.4">Sewer Vent Pipe</text>
<text x="357.6" y="144.1" transform="rotate(-90 357.6 144.1)">TSD 2032</text>
<text x="392" y="144.2" transform="rotate(-90 392 144.2)">90</text>
<text x="31.1" y="152.5">WL</text>
<text x="46" y="153.2">Wall Light</text>
<text x="33.2" y="159.4">AC</text>
<text x="46.2" y="159">AC Vent</text>
<text x="121.8" y="156.6">AC</text>
<text x="155.2" y="156.6">AC</text>
<text x="209.3" y="156.6">AC</text>
<text x="245.3" y="156.6">AC</text>
<text x="271.2" y="160.2">4</text>
<text x="283.1" y="156.6">AC</text>
<text x="392.6" y="159.6" transform="rotate(-90 392.6 159.6)">3290</text>
<text x="73.4" y="163.9">Electrical Mains</text>
<text x="73.4" y="166.8">POA</text>
<text x="185.4" y="165.9">EL</text>
<text x="228.9" y="164.1" transform="rotate(-90 228.9 164.1)">Wardrobe</text>
<text x="295.9" y="163.7">2</text>
<text x="361.2" y="167.4">Remain Over Opening</text>
<text x="361.3" y="164.5">Existing Brick Gable To</text>
<text x="176" y="169.4">Porch</text>
<text x="267.9" y="170.6" transform="rotate(-90 267.9 170.6)">Relocate Wardrobe</text>
<text x="307.2" y="171.7">EL</text>
<text x="319.4" y="171.6">1</text>
<text x="392.6" y="178.3" transform="rotate(-90 392.6 178.3)">90</text>
<text x="103.2" y="181.9">CT AB</text>
<text x="124.1" y="181.6">MB</text>
<text x="130.8" y="181.8">DP</text>
<text x="200.2" y="181.8">DP</text>
<text x="205.4" y="181.8">T</text>
<text x="263" y="185.9">Line of proposed first floor over</text>
<text x="397.7" y="184.6" transform="rotate(-90 397.7 184.6)">150</text>
<text x="400.7" y="185.9" transform="rotate(-90 400.7 185.9)">To Brick</text>
<text x="403.6" y="183.8" transform="rotate(-90 403.6 183.8)">Face</text>
<text x="263.1" y="188.9">shown dashed</text>
<text x="319.5" y="186.6">Demolish Existing Flat</text>
<text x="319.5" y="189.5">Roof Patio &amp; Posts</text>
<text x="19.7" y="283.8">FOR:</text>
<text x="137.3" y="283.6">AT:</text>
<text x="283" y="283.9">SCALE:</text>
<text x="311.6" y="283.9">SHEET:</text>
<text x="340.8" y="283.9">JOB NO:</text>
</g>
<g font-size="2.2">
<text x="248.4" y="108.2">7</text>
<text x="250.8" y="108.2">6</text>
<text x="253.4" y="108.2">5</text>
<text x="260.9" y="108.2">4</text>
<text x="260.7" y="118">2</text>
<text x="260.8" y="115.6">3</text>
<text x="260.8" y="120.5">1</text>
</g>
</svg>
